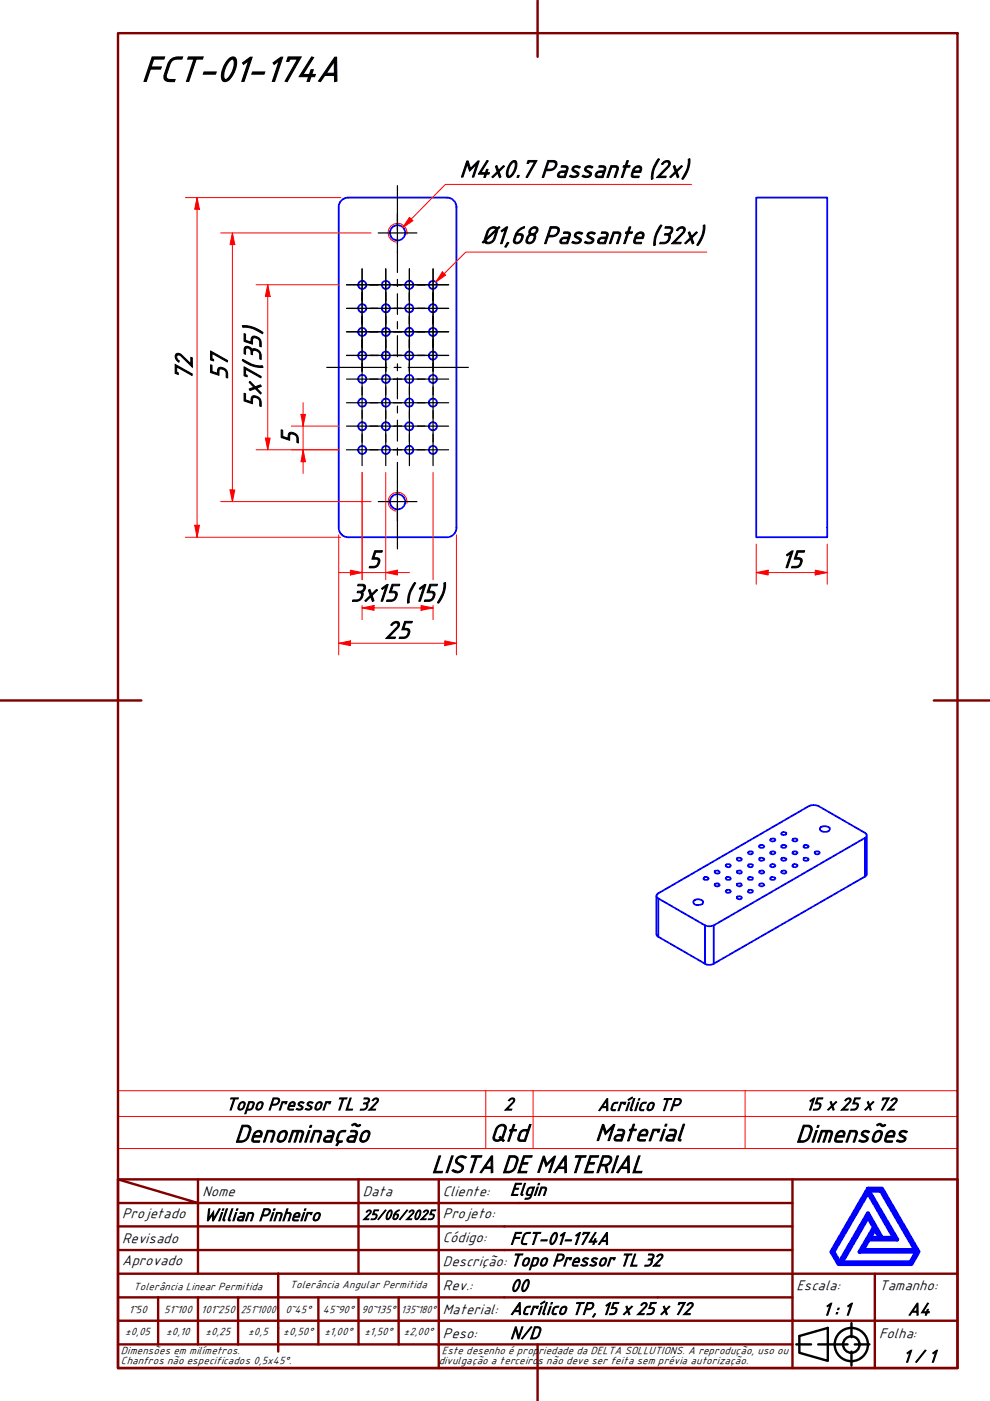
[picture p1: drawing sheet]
<svg xmlns="http://www.w3.org/2000/svg" width="210mm" height="297mm" viewBox="0 0 210 297" stroke-linecap="round" stroke-linejoin="round" font-family="sans-serif">
<!-- layer: Visible (ABNT) -->
<g fill="none" stroke="#00f" stroke-width=".38">
<path d="M73.8 41.9h21M73.8 41.9a2 2 0 0 0-2 2v68a2 2 0 0 0 2 2M94.8 41.9a2 2 0 0 1 2 2v68a2 2 0 0 1-2 2M160.3 41.9h15.1v72h-15.1zM73.8 113.9h21M160.9 179.4a.68 .68 0 0 1 1.2 .1 .68 .68 0 0 1-1.2-.1zM163.3 178a.68 .68 0 0 1 1.1 .2 .68 .68 0 0 1-1.1-.2zM165.6 179.4a.68 .68 0 0 1 1.2 .1 .68 .68 0 0 1-1.2-.1zM165.8 176.5a.64 .64 0 0 1 1 .3 .72 .72 0 0 1-1.2-.1zM168.1 177.8a.61 .61 0 0 1 1 .4 .75 .75 0 0 1-1.1 0zM170.5 179.2a.64 .64 0 0 1 .9 .3 .83 .83 0 0 1-1 .1zM174.1 175.3a1.8 1.8 0 0 1 1.8 .2l.1 .3a1.29 1.29 0 0 1-2.1 .1v-.3z"/>
<path d="M183.4 177.7l.4-.5-.1-.4-.3-.2-9.9-5.7a2.48 2.48 0 0 0-1.9 0l-32 18.5-.4 .5 .1 .3 .3 .3M183.4 177.7v8.2M183.4 177.7l-32.1 18.5M183.8 177.2v8.1l-.1 .3-.3 .3M139.2 189.9v8.2l.4 .5M139.6 190.5v8.1M139.6 190.5l9.9 5.7M139.6 198.6l9.9 5.7M147.3 190.9a1.3 1.3 0 0 1 1.8 .4 1.26 1.26 0 0 1-1.9 .4l-.2-.6zM149.3 186a.64 .64 0 0 1 .9 .3 .83 .83 0 0 1-1 .1zM149.5 196.2a2.32 2.32 0 0 0 1.8 0M149.5 196.2v8.1"/>
<path d="M151.3 196.2v8.1M151.6 187.4a.61 .61 0 0 1 1 .3 .68 .68 0 0 1-1 .1zM151.6 184.6a.61 .61 0 0 1 1 .4 .68 .68 0 0 1-1 0zM154 188.8l.7-.1 .2 .3a.62 .62 0 0 1-1-.1zM154 186h.7l.2 .3a.65 .65 0 0 1-1-.1zM154 183.3l.7-.1 .2 .4a.59 .59 0 0 1-.5 .3 .59 .59 0 0 1-.5-.4zM156.3 190.1l.7-.1 .3 .4a.59 .59 0 0 1-.6 .3 .59 .59 0 0 1-.5-.4zM156.3 187.4l.7-.1 .3 .4a.62 .62 0 0 1-1.1-.1zM156.3 184.6h.7l.3 .4a.62 .62 0 0 1-1.1-.2zM156.3 181.9h.7l.3 .3a.62 .62 0 0 1-1.1-.1zM158.6 188.9a.75 .75 0 0 1 1-.1v.2a.62 .62 0 0 1-1-.1zM158.7 186h.7l.2 .1v.2a.65 .65 0 0 1-1-.1z"/>
<path d="M158.7 183.3l.7-.1 .2 .2v.2a.59 .59 0 0 1-.5 .3 .59 .59 0 0 1-.5-.4zM158.7 180.6l.7-.1 .2 .1v.2a.59 .59 0 0 1-.5 .4 .59 .59 0 0 1-.5-.4zM160.9 187.6a.68 .68 0 0 1 1.2 .1 .68 .68 0 0 1-1.2-.1zM161.1 184.6h.6l.4 .4a.68 .68 0 0 1-1.2-.2zM161.1 181.9a.71 .71 0 0 1 1 .3 .68 .68 0 0 1-1.2-.1zM163.4 186a.64 .64 0 0 1 1 .3 .72 .72 0 0 1-1.1-.1zM163.4 183.3a.64 .64 0 0 1 1 .3 .64 .64 0 0 1-1.1-.1zM163.4 180.6a.64 .64 0 0 1 1 .2 .64 .64 0 0 1-1.1 0zM165.8 184.6a.61 .61 0 0 1 1 .4 .68 .68 0 0 1-1.2-.2zM165.8 181.9a.71 .71 0 0 1 1 .3 .68 .68 0 0 1-1.2-.1zM168.1 183.3a.64 .64 0 0 1 1 .3 .69 .69 0 0 1-1.1 .1zM168.1 180.6a.64 .64 0 0 1 1 .2 .69 .69 0 0 1-1.1 .2z"/>
<path d="M170.5 181.9a.71 .71 0 0 1 .9 .3 .62 .62 0 0 1-1-.1zM172.8 180.6a.64 .64 0 0 1 1 .2l-.4 .4-.4-.1-.3-.3zM183.4 185.9l-32.1 18.4M149.5 204.3a1.79 1.79 0 0 0 1.8 0"/>
<circle cx="84.3" cy="49.4" r="1.62"/>
<circle cx="76.8" cy="70.4" r=".86"/>
<circle cx="76.8" cy="60.4" r=".86"/>
<circle cx="76.8" cy="75.4" r=".86"/>
<circle cx="76.8" cy="65.4" r=".86"/>
<circle cx="81.8" cy="70.4" r=".86"/>
<circle cx="81.8" cy="60.4" r=".86"/>
<circle cx="81.8" cy="65.4" r=".86"/>
<circle cx="81.8" cy="75.4" r=".86"/>
<circle cx="86.8" cy="70.4" r=".86"/>
<circle cx="86.8" cy="60.4" r=".86"/>
<circle cx="86.8" cy="75.4" r=".86"/>
<circle cx="86.8" cy="65.4" r=".86"/>
<circle cx="91.8" cy="70.4" r=".86"/>
<circle cx="91.8" cy="60.4" r=".86"/>
<circle cx="91.8" cy="65.4" r=".86"/>
<circle cx="91.8" cy="75.4" r=".86"/>
<circle cx="76.8" cy="90.4" r=".86"/>
<circle cx="76.8" cy="80.3" r=".86"/>
<circle cx="76.8" cy="95.4" r=".86"/>
<circle cx="76.8" cy="85.4" r=".86"/>
<circle cx="81.8" cy="90.4" r=".86"/>
<circle cx="81.8" cy="80.3" r=".86"/>
<circle cx="81.8" cy="95.4" r=".86"/>
<circle cx="81.8" cy="85.4" r=".86"/>
<circle cx="86.8" cy="90.4" r=".86"/>
<circle cx="86.8" cy="80.3" r=".86"/>
<circle cx="86.8" cy="85.4" r=".86"/>
<circle cx="86.8" cy="95.4" r=".86"/>
<circle cx="91.8" cy="90.4" r=".86"/>
<circle cx="91.8" cy="80.3" r=".86"/>
<circle cx="91.8" cy="95.4" r=".86"/>
<circle cx="91.8" cy="85.4" r=".86"/>
<circle cx="84.3" cy="106.4" r="1.62"/>
</g>
<!-- layer: Visible Narrow (ABNT) -->
<path d="M86.3 49.7a2 2 0 0 0-1.7-2.3 2 2 0 0 0-2.3 1.6 2 2 0 0 0 1.6 2.3M86.3 106.7a2 2 0 0 0-1.7-2.3 2 2 0 0 0-2.3 1.6 2 2 0 0 0 1.6 2.3" fill="none" stroke="#f00" stroke-width=".21"/>
<path d="M25 236.7h178v-5.4h-178v12.2M103 231.3v12.2M113 231.3v12.2M158 231.3v12.2M203 236.7v6.8h-178M25 243.5v6.5h178v-6.5" fill="none" stroke="#f00" stroke-width=".21"/>
<!-- layer: Borda A3/A4 (ABNT) -->
<g fill="none" stroke="#800000" stroke-width=".51">
<path d="M25 7h178v283.1h-178zM114 0v12.1M0 148.5h30M198 148.5h12M25 250l17 5.1h-17M25 250h178v40.1h-178zM42 255.1h34v4.9h17M42 255.1v15M42 250v5.1M76 250v5.1h17v4.9M93 250v5.1h75M168 250v20.1h-143"/>
<path d="M25 260h51v10.1M25 275.1h17M33.5 275.1v9.9M50.5 275.1h-8.5v9.9M59 270.1v16.5M67.5 275.1v9.9h-42.5M76 275.1v9.9h8.5M84.5 275.1v9.9M93 275.1h-42.5v9.9M93 260v5h-68M93 275.1v9.9h75M93 260h75"/>
<path d="M93 275.1h75M168 265h-75v10.1M185.5 270.1v9.9h17.5M203 270.1h-35v9.9h17.5v10.1M25 280h143v10.1M67.5 285h8.5M84.5 285h8.5v5.1M114 285v12"/>
</g>
<path d="M184 258l1.3 2.2-3.1 5.2h12.1l-1.3 2.2h-14.5zM184 252.8l5.5 9.6h-2.5l-3-5.2-6 10.4-1.3-2.2zM184 252h3l7.8 13.4-1.6 2.6h-15.4l-1.5-2.6zM184.2 252.5h2.6l7.3 12.5h-11.2l1.3-2.2h6zM185.5 260.7l1.1 1.7h-2.1z" fill="none" stroke="#00f" stroke-width=".83"/>
<!-- layer: 0 -->
<path d="M177.8 268h15.4" fill="none" stroke="#000" stroke-width=".21"/>
<g fill="none" stroke="#000" stroke-width=".51">
<path d="M168.8 285h3.2M169.5 283.3l6-1.8v7l-6-1.7zM173.5 285h6.2M180.5 280.5v3M180.5 286.6v2.9M181.2 285h3.1"/>
<circle cx="180.5" cy="285.1" r="3.5"/>
<circle cx="180.5" cy="285.1" r="1.75"/>
</g>
<!-- layer: Marca de centro (ISO) -->
<g fill="none" stroke="#000" stroke-width=".25">
<path d="M76.8 57v6.7M80.2 49.4h8.2M81.8 57v6.7M84.3 45.3v8.2M86.8 57v6.7M91.8 57v6.7M73.5 75.4h6.6M73.5 70.3h6.6M73.5 65.4h6.6M73.5 60.4h6.6M76.8 77v6.7M76.8 72.1v6.6"/>
<path d="M76.8 67v6.7M76.8 62v6.7M78.4 75.4h6.8M78.4 70.3h6.8M78.4 65.4h6.8M78.4 60.4h6.8M81.8 77v6.7M81.8 72.1v6.6M81.8 67v6.7M81.8 62v6.7M83.4 75.4h6.7M83.4 70.3h6.7"/>
<path d="M83.4 65.4h6.7M83.4 60.4h6.7M86.8 77v6.7M86.8 72.1v6.6M86.8 67v6.7M86.8 62v6.7M88.5 75.4h6.6M88.5 70.3h6.6M88.5 65.4h6.6M88.5 60.4h6.6M91.8 77v6.7M91.8 72.1v6.6"/>
<path d="M91.8 67v6.7M91.8 62v6.7M73.5 95.4h6.6M73.5 90.3h6.6M73.5 85.4h6.6M73.5 80.4h6.6M76.8 92.1v6.6M76.8 87v6.7M76.8 82v6.7M78.4 95.4h6.8M78.4 90.3h6.8M78.4 85.4h6.8"/>
<path d="M78.4 80.4h6.8M81.8 92.1v6.6M81.8 87v6.7M81.8 82v6.7M83.4 95.4h6.7M83.4 90.3h6.7M83.4 85.4h6.7M83.4 80.4h6.7M86.8 92.1v6.6M86.8 87v6.7M86.8 82v6.7M88.5 95.4h6.6"/>
<path d="M88.5 90.3h6.6M88.5 85.4h6.6M88.5 80.4h6.6M91.8 92.1v6.6M91.8 87v6.7M91.8 82v6.7M80.2 106.3h8.2M84.3 102.3v8.2"/>
</g>
<path d="M41.8 111.4v2.5" fill="none" stroke="#f00" stroke-width=".21"/>
<path d="M41.3 111.4h1l-.5 2.5z" fill="#f00"/>
<path d="M41.8 41.9v2.5M41.3 111.4h1l-.5 2.5z" fill="none" stroke="#f00" stroke-width=".21"/>
<path d="M41.8 41.9l.5 2.5h-1z" fill="#f00"/>
<path d="M39.3 41.9h33M41.8 41.9l.5 2.5h-1zM41.8 44.4v67M64.3 95.4v2.5M39.3 113.9h33" fill="none" stroke="#f00" stroke-width=".21"/>
<!-- layer: Linha de centro (ISO) -->
<g fill="none" stroke="#000" stroke-width=".25">
<path d="M84.3 39.4v9.4M84.3 50.3v1.5M84.3 53.3v4.5M84.3 59.2v1.6M69.3 77.9h12.7M83.6 77.9h1.4M84.3 62.3v4.4M84.3 68.2v1.5M84.3 71.2v4.4M84.3 77.1v1.5M86.6 77.9h12.7M84.3 80.1v4.5"/>
<path d="M84.3 86.1v1.5M84.3 89.1v4.4M84.3 95v1.5M84.3 98v4.4M84.3 103.9v1.6M84.3 106.9v9.5"/>
</g>
<path d="M64.3 95.4l.5 2.5h-1z" fill="#f00"/>
<path d="M64.3 95.4l.5 2.5h-1zM64.3 87.9v2.4" fill="none" stroke="#f00" stroke-width=".21"/>
<path d="M63.8 87.9h1l-.5 2.4z" fill="#f00"/>
<path d="M61.8 95.4h10.1M61.8 90.3h10.1M63.8 87.9h1l-.5 2.4zM64.3 85.4v2.5M64.3 90.3v5.1M64.3 97.9v2.5M71.8 136.4h2.5" fill="none" stroke="#f00" stroke-width=".21"/>
<path d="M71.8 136.4l2.5-.5v1z" fill="#f00"/>
<path d="M71.8 136.4l2.5-.5v1zM94.3 136.4h2.5" fill="none" stroke="#f00" stroke-width=".21"/>
<path d="M94.3 135.9l2.5 .5-2.5 .5z" fill="#f00"/>
<path d="M49.3 103.9v2.4M71.8 113.4v25.5M96.8 113.4v25.5M74.3 136.4h20M94.3 135.9l2.5 .5-2.5 .5z" fill="none" stroke="#f00" stroke-width=".21"/>
<path d="M48.8 103.9h1l-.5 2.4z" fill="#f00"/>
<path d="M49.3 49.4v2.5M48.8 103.9h1l-.5 2.4z" fill="none" stroke="#f00" stroke-width=".21"/>
<path d="M49.3 49.4l.5 2.5h-1z" fill="#f00"/>
<path d="M46.8 49.4h31.9M49.3 49.4l.5 2.5h-1zM49.3 51.9v52M46.8 106.3h31.9M76.8 128.9h2.5" fill="none" stroke="#f00" stroke-width=".21"/>
<path d="M76.8 128.9l2.5-.5v1z" fill="#f00"/>
<path d="M76.8 128.9l2.5-.5v1zM89.3 128.9h2.5" fill="none" stroke="#f00" stroke-width=".21"/>
<path d="M89.3 128.4l2.5 .5-2.5 .5z" fill="#f00"/>
<path d="M76.8 100.2v22.7M91.8 100.2v22.7M74.3 121.4h2.5M76.8 128.4v3M79.3 128.9h10M89.3 128.4l2.5 .5-2.5 .5zM91.8 128.4v3" fill="none" stroke="#f00" stroke-width=".21"/>
<path d="M74.3 120.9l2.5 .5-2.5 .5z" fill="#f00"/>
<path d="M74.3 120.9l2.5 .5-2.5 .5zM81.8 121.4h2.5" fill="none" stroke="#f00" stroke-width=".21"/>
<path d="M81.8 121.4l2.5-.5v1z" fill="#f00"/>
<path d="M76.8 100.2v22.7M81.8 100.2v6.1M81.8 106.5v16.4M71.8 121.4h2.5M76.8 121.4h5M81.8 121.4l2.5-.5v1zM84.3 121.4h2.5M160.3 121.4h2.6" fill="none" stroke="#f00" stroke-width=".21"/>
<path d="M160.3 121.4l2.6-.5v1z" fill="#f00"/>
<path d="M160.3 121.4l2.6-.5v1zM172.8 121.4h2.6" fill="none" stroke="#f00" stroke-width=".21"/>
<path d="M172.8 120.9l2.6 .5-2.6 .5z" fill="#f00"/>
<path d="M160.3 115.4v8.5M175.4 115.4v8.5M162.9 121.4h9.9M172.8 120.9l2.6 .5-2.6 .5z" fill="none" stroke="#f00" stroke-width=".21"/>
<path d="M87.2 46.5l-1.8 1.7" fill="none" stroke="#f00" stroke-width=".21"/>
<path d="M86.8 46.1l.8 .7-2.2 1.4z" fill="#f00"/>
<path d="M146.6 39.1h-52.2l-7.2 7.4M86.8 46.1l.8 .7-2.2 1.4zM94.2 58l-1.8 1.8" fill="none" stroke="#f00" stroke-width=".21"/>
<path d="M93.8 57.6l.7 .7-2.1 1.5z" fill="#f00"/>
<path d="M93.8 57.6l.7 .7-2.1 1.5zM149.9 53.5h-51.2l-4.5 4.5" fill="none" stroke="#f00" stroke-width=".21"/>
<path d="M56.8 92.9v2.5" fill="none" stroke="#f00" stroke-width=".21"/>
<path d="M56.3 92.9h1l-.5 2.5z" fill="#f00"/>
<path d="M56.8 60.4v2.5M56.3 92.9h1l-.5 2.5z" fill="none" stroke="#f00" stroke-width=".21"/>
<path d="M56.8 60.4l.5 2.5h-1z" fill="#f00"/>
<path d="M54.3 60.4h17.6M56.8 60.4l.5 2.5h-1zM56.8 62.9v30M54.3 95.4h17.6" fill="none" stroke="#f00" stroke-width=".21"/>
<text font-size="8.1" x="30" y="17.2">FCT-01-174A</text>
<g font-size="5.6">
<text x="97.4" y="37.6">M4x0.7 Passante (2x)</text>
<text x="102" y="51.6">Ø1,68 Passante (32x)</text>
<text x="40.7" y="80.8" transform="rotate(-90 40.7 80.8)">72</text>
<text x="48.2" y="80.6" transform="rotate(-90 48.2 80.6)">57</text>
<text x="55.3" y="86.6" transform="rotate(-90 55.3 86.6)">5x7(35)</text>
<text x="63.2" y="94.3" transform="rotate(-90 63.2 94.3)">5</text>
<text x="77.9" y="120.3">5</text>
<text x="165.5" y="120.3">15</text>
<text x="74.3" y="127.4">3x15 (15)</text>
<text x="81.5" y="135.3">25</text>
<text x="49.7" y="242.1">Denominação</text>
<text x="103.8" y="241.9">Qtd</text>
<text x="126.2" y="241.9">Material</text>
<text x="168.7" y="242.1">Dimensões</text>
<text x="91.5" y="248.6">LISTA DE MATERIAL</text>
</g>
<g font-size="4">
<text x="47.8" y="235.3">Topo Pressor TL 32</text>
<text x="106.9" y="235.3">2</text>
<text x="126.7" y="235.4">Acrílico TP</text>
<text x="170.8" y="235.3">15 x 25 x 72</text>
<text x="108.1" y="253.4">Elgin</text>
<text x="43.1" y="258.8">Willian Pinheiro</text>
<text x="108.1" y="263.8">FCT-01-174A</text>
<text x="108.1" y="268.4">Topo Pressor TL 32</text>
<text x="108.1" y="273.8">00</text>
<text x="108.1" y="278.7">Acrílico TP, 15 x 25 x 72</text>
<text x="174.4" y="278.8">1 : 1</text>
<text x="192.5" y="278.8">A4</text>
<text x="108.1" y="283.8">N/D</text>
<text x="191.4" y="288.8">1 / 1</text>
</g>
<g font-size="3.2">
<text x="42.9" y="253.5">Nome</text>
<text x="76.9" y="253.5">Data</text>
<text x="93.9" y="253.5">Cliente:</text>
<text x="25.9" y="263.6">Revisado</text>
<text x="25.9" y="258.2">Projetado</text>
<text x="76.9" y="258.6">25/06/2025</text>
<text x="93.9" y="263.3">Código:</text>
<text x="93.9" y="258.2">Projeto:</text>
<text x="25.9" y="268.2">Aprovado</text>
<text x="93.9" y="268.5">Descrição:</text>
<text x="93.9" y="273.5">Rev.:</text>
<text x="168.9" y="273.5">Escala:</text>
<text x="186.4" y="273.5">Tamanho:</text>
<text x="93.9" y="278.6">Material:</text>
<text x="93.9" y="283.6">Peso:</text>
<text x="186.4" y="283.6">Folha:</text>
</g>
<g font-size="2.4">
<text x="28.3" y="273.4">Tolerância Linear Permitida</text>
<text x="61.5" y="273.2">Tolerância Angular Permitida</text>
<text x="27.3" y="278.3">1~50</text>
<text x="34.8" y="278.3">51~100</text>
<text x="42.7" y="278.3">101~250</text>
<text x="51.1" y="278.3">251~1000</text>
<text x="60.5" y="278.3">0~45°</text>
<text x="68.5" y="278.3">45~90°</text>
<text x="76.6" y="278.3">90~135°</text>
<text x="85.1" y="278.3">135~180°</text>
<text x="25.7" y="287.1">Dimensões em milímetros.</text>
<text x="26.5" y="283.1">±0,05</text>
<text x="35.2" y="283.1">±0,10</text>
<text x="43.6" y="283.1">±0,25</text>
<text x="52.6" y="283.1">±0,5</text>
<text x="60.1" y="283.1">±0,50°</text>
<text x="68.8" y="283.1">±1,00°</text>
<text x="77.3" y="283.1">±1,50°</text>
<text x="85.6" y="283.1">±2,00°</text>
<text x="93.7" y="287.1">Este desenho é prop</text>
<text x="114.2" y="287.1">riedade da DELTA SOLLUTIONS. A reprodução, uso ou</text>
<text x="25.7" y="289.2">Chanfros não especificados 0,5x45°.</text>
<text x="93" y="289.2">divulgação a terceiro</text>
<text x="114" y="289.2">s não deve ser feita sem prévia autorização.</text>
</g>
</svg>
